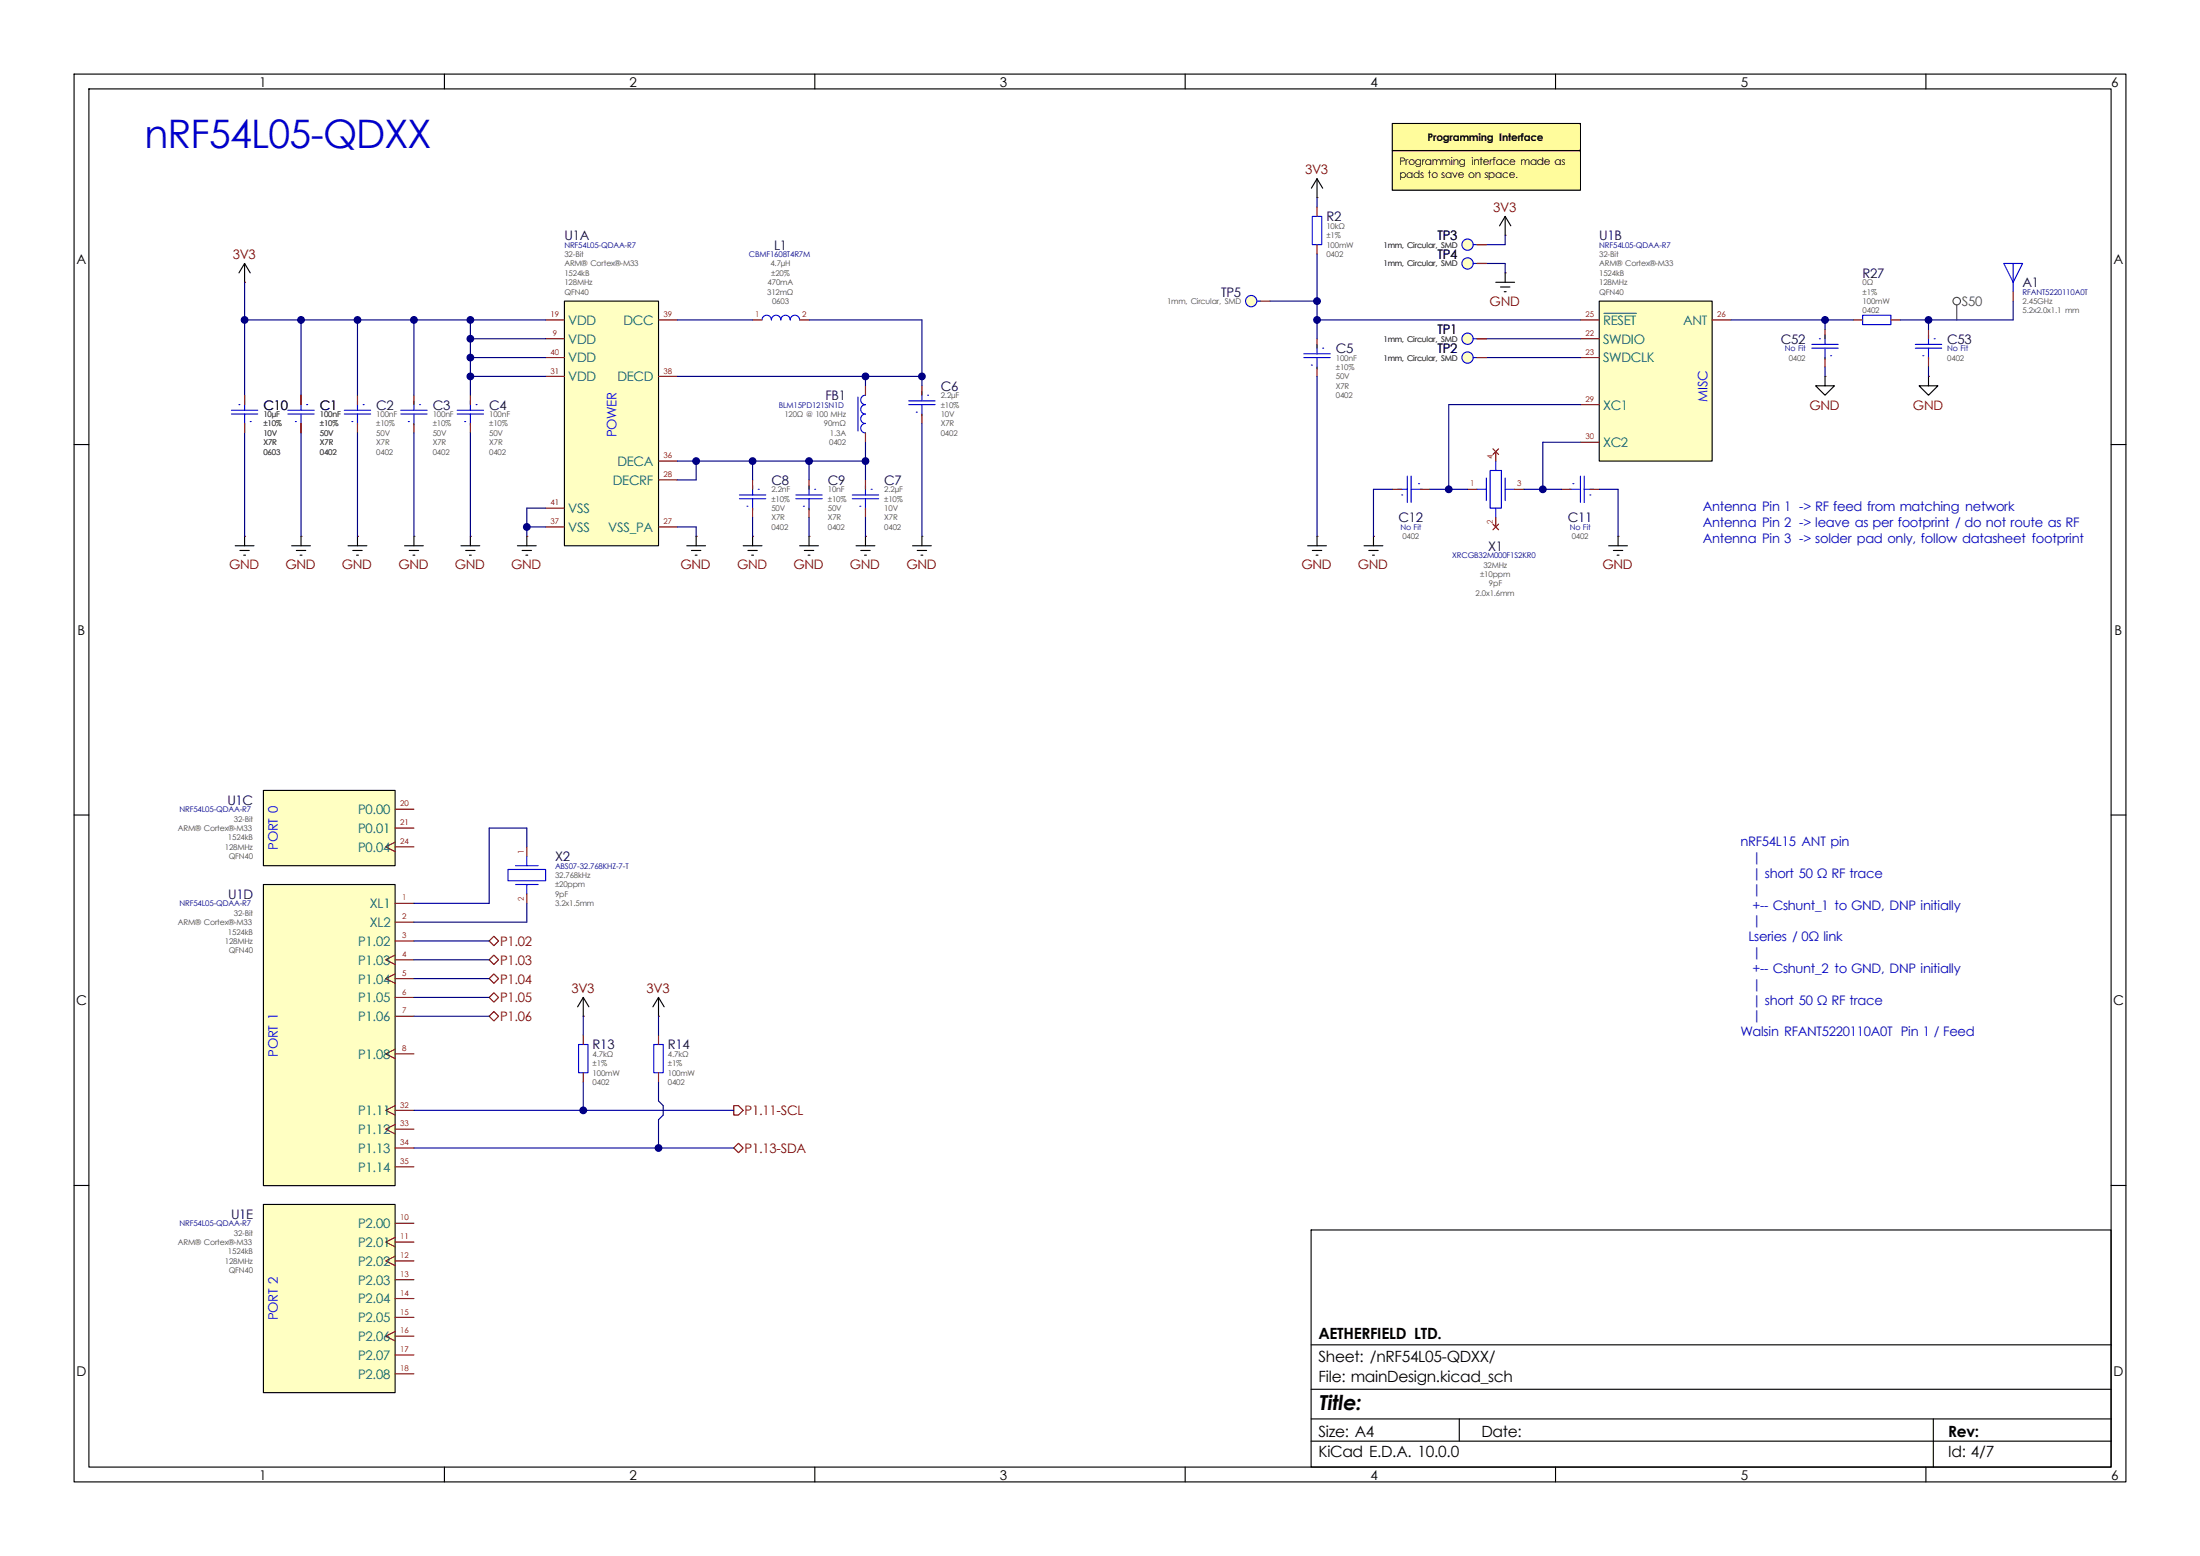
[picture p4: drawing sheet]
<svg xmlns="http://www.w3.org/2000/svg" width="297mm" height="210mm" viewBox="0 0 297 210" stroke-linecap="round" stroke-linejoin="round" font-family="sans-serif">
<path d="M0 0h297v210h-297z" fill="#fff" stroke="#fff" stroke-width=".14"/>
<g fill="none" stroke="#000" stroke-width=".15">
<path d="M10 10h277v190h-277zM12 12h273v186h-273zM60 10v2M110 10v2M160 10v2M210 10v2M260 10v2M10 60h2M285 60h2M10 110h2M285 110h2M10 160h2"/>
<path d="M177 166h108v32h-108zM285 160h2M60 198v2M110 198v2M160 198v2M177 194.5h108M177 191.5h108M177 187.5h108M177 181.5h108M197 191.5v3M210 198v2M260 198v2"/>
<path d="M261 191.5v6.5"/>
</g>
<g fill="#fffc9c">
<path d="M188 20.3h25.4v5.4h-25.4z"/>
<path d="M188 16.7h25.4v3.6h-25.4z"/>
</g>
<path d="M176 47.8h3.6M176 48.3h3.6M177 49.3h.1M177.8 46.5v1.3M177.8 48.3v1.5M178.6 47h.1" fill="none" stroke="#00f" stroke-width=".15"/>
<path d="M177.8 45.7v1.3M177.8 49.5v1.3" fill="none" stroke="#840000" stroke-width=".15"/>
<path d="M215.9 40.6h15.2v21.6h-15.2z" fill="#ffffc2"/>
<path d="M215.9 40.6h15.2v21.6h-15.2zM47 73.7h2.5M47.6 74.3h1.3M48.1 74.9h.3M48.3 72.4v1.3M54.6 73.7h2.5M55.2 74.3h1.3M55.8 74.9h.2M55.9 72.4v1.3" fill="none" stroke="#000" stroke-width=".15"/>
<path d="M199.4 48.3h1.3M213.4 45.7h2.5M213.4 48.3h2.5M213.4 43.2h2.5M213.4 54.6h2.5M213.4 59.7h2.5M231.1 43.2h2.6M48.3 72.4h.1M55.9 72.4h.1M210.8 66h1.3M214.6 66h1.3" fill="none" stroke="#840000" stroke-width=".15"/>
<path d="M216.5 42.3h4.4" fill="none" stroke="#006464" stroke-width=".15"/>
<circle cx="198.1" cy="48.3" r=".76" fill="#ffffc2" stroke="#ffffc2" stroke-width=".14"/>
<g fill="none" stroke="#00f" stroke-width=".15">
<path d="M198.9 48.3h.5M211.8 66h1.6M212.3 65.3h.1M213.4 64.3v3.5M213.9 64.3v3.5M213.9 66h1.2M214.6 66.8h.1"/>
<circle cx="198.1" cy="48.3" r=".76"/>
</g>
<path d="M35.6 119.4h17.7v40.6h-17.7z" fill="#ffffc2"/>
<path d="M203.2 29.2l-.8 1.3M203.2 29.2l.8 1.3M203.2 29.2v2.6M35.6 119.4h17.7v40.6h-17.7z" fill="none" stroke="#000" stroke-width=".15"/>
<g fill="none" stroke="#840000" stroke-width=".15">
<path d="M203.2 31.8h.1M53.3 128.9l-1.2 .6 1.2 .7M53.3 131.4l-1.2 .7 1.2 .6M53.3 121.9h2.6M53.3 124.5h2.6M53.3 127h2.6M53.3 129.5h2.6M53.3 132.1h2.6M53.3 134.6h2.6M53.3 137.2h2.6M53.3 141.6l-1.2 .6 1.2 .7M53.3 149.2l-1.2 .7 1.2 .6"/>
<path d="M53.3 151.8l-1.2 .6 1.2 .6M53.3 142.2h2.6M53.3 149.9h2.6M53.3 152.4h2.6M53.3 154.9h2.6M53.3 157.5h2.6"/>
</g>
<path d="M76.2 40.6h12.7v33.1h-12.7z" fill="#ffffc2"/>
<g fill="none" stroke="#000" stroke-width=".15">
<path d="M177.8 24.1l-.8 1.3M177.8 24.1l.8 1.3M177.8 24.1v2.6M76.2 40.6h12.7v33.1h-12.7zM31.7 73.7h2.6M32.4 74.3h1.3M32.9 74.9h.2M33 72.4v1.3M39.4 73.7h2.5M40 74.3h1.3M40.5 74.9h.3M40.6 72.4v1.3"/>
<path d="M62.2 73.7h2.6M62.9 74.3h1.2M63.4 74.9h.2M63.5 72.4v1.3"/>
</g>
<g fill="none" stroke="#840000" stroke-width=".15">
<path d="M177.8 26.7h.1M33 53.3v1.3M33 57.2v1.2M40.6 53.3v1.3M40.6 57.2v1.2M48.3 53.3v1.3M48.3 57.2v1.2M55.9 53.3v1.3M55.9 57.2v1.2M63.5 53.3v1.3M63.5 57.2v1.2M73.7 45.7h2.5"/>
<path d="M73.7 43.2h2.5M73.7 50.8h2.5M73.7 48.3h2.5M88.9 43.2h2.5M88.9 50.8h2.5M33 72.4h.1M40.6 72.4h.1M63.5 72.4h.1M73.7 71.1h2.5M73.7 68.6h2.5M88.9 71.1h2.5M88.9 64.8h2.5"/>
<path d="M88.9 62.2h2.5"/>
</g>
<g fill="none" stroke="#00f" stroke-width=".15">
<path d="M31.2 55.4h3.6M31.2 55.9h3.6M32.3 54.6h.1M33 54.1v1.3M33 55.9v1.5M33.8 56.9h.1M38.9 55.4h3.5M38.9 55.9h3.5M39.9 56.9h.1M40.6 54.1v1.3M40.6 55.9v1.5M41.4 54.6h.1"/>
<path d="M46.5 55.4h3.5M46.5 55.9h3.5M47.5 56.9h.1M48.3 54.1v1.3M48.3 55.9v1.5M49 54.6h.1M54.1 55.4h3.6M54.1 55.9h3.6M55.1 56.9h.1M55.9 54.1v1.3M55.9 55.9v1.5M56.6 54.6h.1"/>
<path d="M61.7 55.4h3.6M61.7 55.9h3.6M62.7 56.9h.1M63.5 54.1v1.3M63.5 55.9v1.5M64.3 54.6h.1"/>
</g>
<path d="M177.2 29.2h1.2v3.8h-1.2z" fill="#fff"/>
<path d="M177.2 29.2h1.2v3.8h-1.2z" fill="none" stroke="#00f" stroke-width=".15"/>
<path d="M177.8 27.9v1.3M177.8 33v1.3" fill="none" stroke="#840000" stroke-width=".15"/>
<path d="M35.6 162.6h17.7v25.4h-17.7z" fill="#ffffc2"/>
<path d="M35.6 162.6h17.7v25.4h-17.7z" fill="none" stroke="#000" stroke-width=".15"/>
<path d="M53.3 167l-1.2 .6 1.2 .7M53.3 169.5l-1.2 .7 1.2 .6M53.3 179.7l-1.2 .6 1.2 .7M53.3 165.1h2.6M53.3 167.6h2.6M53.3 170.2h2.6M53.3 172.7h2.6M53.3 175.3h2.6M53.3 177.8h2.6M53.3 180.3h2.6M53.3 182.9h2.6M53.3 185.4h2.6" fill="none" stroke="#840000" stroke-width=".15"/>
<path d="M78.1 141h1.3v3.8h-1.3z" fill="#fff"/>
<g fill="none" stroke="#00f" stroke-width=".15">
<path d="M169.7 40.6h.5M68.6 117.3h5.1v1.6h-5.1zM69.6 116.8h3M69.6 119.4h3M71.1 115.6v1.2M71.1 119.4v1.3M78.1 141h1.3v3.8h-1.3z"/>
<circle cx="168.9" cy="40.6" r=".76"/>
</g>
<path d="M33 38.1h.1M170.2 40.6h1.2M71.1 72.4h.1M177.8 72.4h.1M185.4 72.4h.1M71.1 114.3v1.3M71.1 120.7v1.2M78.7 137.2h.1M78.7 139.7v1.3M88.9 137.2h.1M78.7 144.8v1.3" fill="none" stroke="#840000" stroke-width=".15"/>
<g fill="none" stroke="#000" stroke-width=".15">
<path d="M33 35.6l-.7 1.2M33 35.6l.8 1.2M33 35.6v2.5M69.8 73.7h2.6M70.5 74.3h1.3M71 74.9h.2M71.1 72.4v1.3M176.5 73.7h2.6M177.2 74.3h1.2M177.7 74.9h.2M177.8 72.4v1.3M184.1 73.7h2.6"/>
<path d="M184.8 74.3h1.3M185.3 74.9h.2M185.4 72.4v1.3M78.7 134.6l-.7 1.3M78.7 134.6l.8 1.3M78.7 134.6v2.6M88.9 134.6l-.8 1.3M88.9 134.6l.8 1.3M88.9 134.6v2.6"/>
</g>
<circle cx="168.9" cy="40.6" r=".76" fill="#ffffc2" stroke="#ffffc2" stroke-width=".14"/>
<path d="M88.3 141h1.2v3.8h-1.2z" fill="#fff"/>
<g fill="none" stroke="#00f" stroke-width=".15">
<path d="M198.9 35.6h.5M198.9 33h.5M198.9 45.7h.5M188.7 66h1.3M189.2 66.8h.1M190 64.3v3.5M190.5 64.3v3.5M190.5 66h1.5M191.5 65.3h.1M199.4 66h1.3M200.7 64.5v3.1M201.2 63.5h1.5v5.1h-1.5z"/>
<path d="M201.9 62.2v1.3M201.9 68.6v1.3M203.2 66h1.3M203.2 64.5v3.1M88.3 141h1.2v3.8h-1.2z"/>
<circle cx="198.1" cy="33" r=".76"/>
<circle cx="198.1" cy="35.6" r=".76"/>
<circle cx="198.1" cy="45.7" r=".76"/>
</g>
<g fill="none" stroke="#840000" stroke-width=".15">
<path d="M199.4 35.6h1.3M199.4 33h1.3M203.2 36.8h.1M199.4 45.7h1.3M188 66h1.2M191.8 66h1.2M198.1 66h1.3M201.5 70.7l.8 .8M201.5 60.6l.8 .7M201.9 61v1.2M201.9 69.9v1.2M202.3 70.7l-.8 .8"/>
<path d="M202.3 60.6l-.8 .7M204.5 66h1.2M218.4 72.4h.1M88.9 139.7v1.3M88.9 144.8v1.3"/>
</g>
<g fill="#ffffc2" stroke="#ffffc2" stroke-width=".14">
<circle cx="198.1" cy="35.6" r=".76"/>
<circle cx="198.1" cy="33" r=".76"/>
<circle cx="198.1" cy="45.7" r=".76"/>
</g>
<path d="M201.9 38.1h2.6M202.6 38.7h1.2M203.1 39.4h.2M203.2 36.8v1.3M217.2 73.7h2.5M217.8 74.3h1.3M218.3 74.9h.3M218.4 72.4v1.3" fill="none" stroke="#000" stroke-width=".15"/>
<path d="M35.6 106.7h17.7v10.1h-17.7z" fill="#ffffc2"/>
<g fill="none" stroke="#000" stroke-width=".15">
<path d="M246.4 50.8v1.3h1.2l-1.2 1.2-1.3-1.2h1.3M92.7 73.7h2.5M93.3 74.3h1.3M93.9 74.9h.2M94 72.4v1.3M100.3 73.7h2.6M101 74.3h1.2M101.5 74.9h.2M101.6 72.4v1.3M107.9 73.7h2.6M108.6 74.3h1.3M109.1 74.9h.2"/>
<path d="M109.2 72.4v1.3M115.6 73.7h2.5M116.2 74.3h1.3M116.7 74.9h.3M116.8 72.4v1.3M123.2 73.7h2.5M123.8 74.3h1.3M124.3 74.9h.3M124.5 72.4v1.3M35.6 106.7h17.7v10.1h-17.7z"/>
</g>
<g fill="none" stroke="#840000" stroke-width=".15">
<path d="M271.8 39.4v1.2M101.6 43.2h1.3M107.9 43.2h1.3M116.8 52.1v1.2M116.8 58.4v1.3M124.5 52.1v1.2M124.5 55.9v1.3M246.4 50.8h.1M246.4 44.5v1.2M246.4 48.3v1.2M94 72.4h.1M101.6 72.4h.1"/>
<path d="M101.6 64.8v1.2M101.6 68.6v1.3M109.2 72.4h.1M109.2 64.8v1.2M109.2 68.6v1.3M116.8 72.4h.1M116.8 64.8v1.2M116.8 68.6v1.3M124.5 72.4h.1M53.3 113.7l-1.2 .6 1.2 .6M53.3 109.2h2.6M53.3 111.8h2.6"/>
<path d="M53.3 114.3h2.6"/>
</g>
<g fill="none" stroke="#00f" stroke-width=".15">
<path d="M270.5 35.6h2.5l-1.2 2.5zM271.8 35.6v3.8M102.9 43.2a.64 .64 0 0 1 .6-.7 .64 .64 0 0 1 .6 .7 .64 .64 0 0 1 .7-.7 .64 .64 0 0 1 .6 .7 .64 .64 0 0 1 .6-.7 .64 .64 0 0 1 .7 .7 .64 .64 0 0 1 .6-.7 .64 .64 0 0 1 .6 .7M115.8 53.6v4.6M116.8 53.3a.64 .64 0 0 0-.6 .7 .64 .64 0 0 0 .6 .6 .64 .64 0 0 0-.6 .7 .64 .64 0 0 0 .6 .6 .64 .64 0 0 0-.6 .6 .64 .64 0 0 0 .6 .7M116.8 57.2a.64 .64 0 0 0-.6 .6 .64 .64 0 0 0 .6 .6M122.7 54.1h3.5M122.7 54.6h3.5M123.7 55.6h.1M124.5 52.8v1.3M124.5 54.6v1.5M125.2 53.3h.1"/>
<path d="M244.6 46.5h3.6M244.6 47h3.6M245.6 45.7h.1M246.4 45.2v1.3M246.4 47v1.5M247.1 48h.1M99.8 66.8h3.6M99.8 67.3h3.6M100.8 68.3h.1M101.6 65.5v1.3M101.6 67.3v1.5M102.4 66h.1"/>
<path d="M107.4 66.8h3.6M107.4 67.3h3.6M108.5 68.3h.1M109.2 65.5v1.3M109.2 67.3v1.5M110 66h.1M115.1 66.8h3.5M115.1 67.3h3.5M116.1 68.3h.1M116.8 65.5v1.3M116.8 67.3v1.5M117.6 66h.1"/>
</g>
<path d="M251.5 42.5h3.8v1.3h-3.8z" fill="#fff"/>
<path d="M251.5 42.5h3.8v1.3h-3.8zM258.6 46.5h3.5M258.6 47h3.5M259.6 48h.1M260.3 45.2v1.3M260.3 47v1.5M261.1 45.7h.1" fill="none" stroke="#00f" stroke-width=".15"/>
<g fill="none" stroke="#840000" stroke-width=".15">
<path d="M199.4 35.6h1.3M199.4 33h1.3M33 53.3v1.3M33 57.2v1.2M40.6 53.3v1.3M40.6 57.2v1.2M199.4 45.7h1.3M199.4 48.3h1.3M250.2 43.2h1.3M255.3 43.2h1.2M260.3 50.8h.1M260.3 44.5v1.2"/>
<path d="M260.3 48.3v1.2M66 129.5l.7-.6 .6 .6-.6 .7zM66 137.2l.7-.7 .6 .7-.6 .6zM66 134.6l.7-.6 .6 .6-.6 .7zM66 127l.7-.6 .6 .6-.6 .6zM66.7 131.4l.6 .7-.6 .6-.7-.6zM99.1 149.2h.6l.6 .7-.6 .6h-.6zM99.1 154.9l.6-.6 .6 .6-.6 .7z"/>
</g>
<path d="M188 16.7h25.4v3.6h-25.4zM188 20.3h25.4v5.4h-25.4zM260.3 50.8v1.3h1.3l-1.3 1.2-1.2-1.2h1.2" fill="none" stroke="#000" stroke-width=".15"/>
<g fill="none" stroke="#484848" stroke-width=".15">
<path d="M264.2 41.1v2.1"/>
<circle cx="264.2" cy="40.6" r=".51"/>
</g>
<g fill="none" stroke="#000084" stroke-width=".15">
<path d="M33 38.1v15.2M177.8 26.7v1.2M177.8 34.3v11.4M200.7 35.6h2.5v1.2M203.2 31.8v1.2h-2.5M33 43.2h40.7M33 58.4v14M40.6 43.2v10.1M40.6 58.4v14M48.3 43.2v10.1M48.3 58.4v14M55.9 43.2v10.1"/>
<path d="M55.9 58.4v14M63.5 50.8h10.2M63.5 43.2v10.1M63.5 58.4v14M63.5 48.3h10.2M63.5 45.7h10.2M91.4 43.2h10.2M91.4 50.8h33.1M109.2 43.2h15.3v8.9M116.8 50.8v1.3M116.8 59.7v5.1M124.5 57.2v15.2"/>
<path d="M171.4 40.6h6.4M177.8 50.8v21.6M177.8 43.2h35.6M200.7 48.3h12.7M200.7 45.7h12.7M213.4 54.6h-17.8v11.4M213.4 59.7h-5.1v6.3M233.7 43.2h16.5M246.4 43.2v1.3M246.4 49.5v1.3M260.3 43.2v1.3M260.3 49.5v1.3"/>
<path d="M271.8 40.6v2.6h-15.3M71.1 71.1h2.6M73.7 68.6h-2.6v3.8M91.4 62.2h25.4M91.4 71.1h2.6v1.3M94 62.2v2.6h-2.6M101.6 62.2v2.6M101.6 69.9v2.5M109.2 62.2v2.6M109.2 69.9v2.5M116.8 69.9v2.5M188 66h-2.6v6.4"/>
<path d="M193 66h5.1M205.7 66h5.1M215.9 66h2.5v6.4M71.1 114.3v-2.5h-5.1v10.1h-10.1M55.9 129.5h10.1M55.9 132.1h10.1M55.9 134.6h10.1M55.9 137.2h10.1M55.9 127h10.1M71.1 121.9v2.6h-15.2M78.7 137.2v2.5M88.9 137.2v2.5"/>
<path d="M55.9 149.9h43.2M55.9 154.9h43.2M78.7 146.1v3.8M88.9 146.1v2.5l.6 .6v1.3l-.6 .6v3.8"/>
</g>
<g fill="#000084" stroke="#000084" stroke-width=".14">
<circle cx="63.5" cy="45.7" r=".46"/>
<circle cx="63.5" cy="43.2" r=".46"/>
<circle cx="63.5" cy="48.3" r=".46"/>
<circle cx="55.9" cy="43.2" r=".46"/>
<circle cx="48.3" cy="43.2" r=".46"/>
<circle cx="40.6" cy="43.2" r=".46"/>
<circle cx="33" cy="43.2" r=".46"/>
<circle cx="177.8" cy="43.2" r=".46"/>
<circle cx="177.8" cy="40.6" r=".46"/>
<circle cx="195.6" cy="66" r=".46"/>
<circle cx="88.9" cy="154.9" r=".46"/>
<circle cx="78.7" cy="149.9" r=".46"/>
<circle cx="116.8" cy="50.8" r=".46"/>
<circle cx="124.5" cy="50.8" r=".46"/>
<circle cx="116.8" cy="62.2" r=".46"/>
<circle cx="109.2" cy="62.2" r=".46"/>
<circle cx="101.6" cy="62.2" r=".46"/>
<circle cx="94" cy="62.2" r=".46"/>
<circle cx="208.3" cy="66" r=".46"/>
<circle cx="246.4" cy="43.2" r=".46"/>
<circle cx="260.3" cy="43.2" r=".46"/>
<circle cx="63.5" cy="50.8" r=".46"/>
<circle cx="71.1" cy="71.1" r=".46"/>
</g>
<text font-size="5.3" fill="#0000c2" x="19.5" y="19.9">nRF54L05-QDXX</text>
<text font-size="2.8" x="178" y="190.3">Title:</text>
<g font-size="2.1">
<text x="178" y="183.8">Sheet: /nRF54L05-QDXX/</text>
<text x="178" y="180.8">AETHERFIELD LTD.</text>
<text x="178" y="186.5">File: mainDesign.kicad_sch</text>
<text x="178" y="196.7">KiCad E.D.A. 10.0.0</text>
<text x="178" y="193.9">Size: A4</text>
<text x="200" y="193.9">Date:</text>
<text x="263" y="193.9">Rev:</text>
<text x="263" y="196.7">Id: 4/7</text>
</g>
<g font-size="1.8">
<text x="35" y="11.7">1</text>
<text x="85" y="11.7">2</text>
<text x="135" y="11.7">3</text>
<text x="185" y="11.7">4</text>
<text x="235" y="11.7">5</text>
<text x="285" y="11.7">6</text>
<text x="10.3" y="35.7">A</text>
<text x="285.3" y="35.7">A</text>
<text x="10.5" y="85.7">B</text>
<text x="285.5" y="85.7">B</text>
<text x="10.3" y="135.7">C</text>
<text x="285.3" y="135.7">C</text>
<text x="10.3" y="185.7">D</text>
<text x="285.3" y="185.7">D</text>
<text x="35" y="199.7">1</text>
<text x="85" y="199.7">2</text>
<text x="135" y="199.7">3</text>
<text x="185" y="199.7">4</text>
<text x="235" y="199.7">5</text>
<text x="285" y="199.7">6</text>
</g>
<g font-size="1.8" fill="#840000">
<text x="176.2" y="23.5">3V3</text>
<text x="201.6" y="28.6">3V3</text>
<text x="31.4" y="35">3V3</text>
<text x="201.1" y="41.3">GND</text>
<text x="244.3" y="55.3">GND</text>
<text x="258.3" y="55.3">GND</text>
<text x="30.9" y="76.9">GND</text>
<text x="38.5" y="76.9">GND</text>
<text x="46.2" y="76.9">GND</text>
<text x="53.8" y="76.9">GND</text>
<text x="61.4" y="76.9">GND</text>
<text x="69" y="76.9">GND</text>
<text x="91.9" y="76.9">GND</text>
<text x="99.5" y="76.9">GND</text>
<text x="107.1" y="76.9">GND</text>
<text x="114.7" y="76.9">GND</text>
<text x="122.4" y="76.9">GND</text>
<text x="175.7" y="76.9">GND</text>
<text x="183.3" y="76.9">GND</text>
<text x="216.3" y="76.9">GND</text>
<text x="67.5" y="130.2">P1.03</text>
<text x="67.5" y="127.7">P1.02</text>
<text x="67.5" y="137.8">P1.06</text>
<text x="67.5" y="132.7">P1.04</text>
<text x="67.5" y="135.3">P1.05</text>
<text x="77.1" y="134">3V3</text>
<text x="87.3" y="134">3V3</text>
<text x="100.5" y="150.5">P1.11-SCL</text>
<text x="100.5" y="155.6">P1.13-SDA</text>
</g>
<g font-size="1.8" fill="#000048">
<text x="179.1" y="29.9">R2</text>
<text x="76.2" y="32.4">U1A</text>
<text x="104.5" y="33.7">L1</text>
<text x="194.1" y="35">TP4</text>
<text x="194.1" y="32.4">TP3</text>
<text x="215.9" y="32.4">U1B</text>
<text x="164.8" y="40">TP5</text>
<text x="251.5" y="37.5">R27</text>
<text x="273" y="38.8">A1</text>
<text x="180.3" y="47.7">C5</text>
<text x="194.1" y="47.7">TP2</text>
<text x="194.1" y="45.1">TP1</text>
<text x="240.4" y="46.4">C52</text>
<text x="262.9" y="46.4">C53</text>
<text x="127" y="52.7">C6</text>
<text x="35.6" y="55.3">C10</text>
<text x="43.2" y="55.3">C1</text>
<text x="50.8" y="55.3">C2</text>
<text x="58.4" y="55.3">C3</text>
<text x="66" y="55.3">C4</text>
<text x="111.4" y="54">FB1</text>
<text x="104.1" y="65.4">C8</text>
<text x="111.8" y="65.4">C9</text>
<text x="119.4" y="65.4">C7</text>
<text x="188.8" y="70.5">C12</text>
<text x="211.7" y="70.5">C11</text>
<text x="200.9" y="74.3">X1</text>
<text x="30.7" y="108.6">U1C</text>
<text x="74.9" y="116.2">X2</text>
<text x="30.8" y="121.3">U1D</text>
<text x="80" y="141.6">R13</text>
<text x="90.2" y="141.6">R14</text>
<text x="31.2" y="164.5">U1E</text>
</g>
<text font-size="1.8" fill="#484848" x="264.9" y="41.3">S50</text>
<g font-size="1.8" fill="#006464">
<text x="76.7" y="46.4">VDD</text>
<text x="76.7" y="43.8">VDD</text>
<text x="84.2" y="43.8">DCC</text>
<text x="216.4" y="46.4">SWDIO</text>
<text x="216.4" y="43.8">RESET</text>
<text x="227.2" y="43.8">ANT</text>
<text x="76.7" y="51.5">VDD</text>
<text x="76.7" y="48.9">VDD</text>
<text x="83.3" y="51.5">DECD</text>
<text x="216.4" y="48.9">SWDCLK</text>
<text x="216.4" y="55.3">XC1</text>
<text x="82.7" y="65.4">DECRF</text>
<text x="83.4" y="62.9">DECA</text>
<text x="216.4" y="60.4">XC2</text>
<text x="76.7" y="71.8">VSS</text>
<text x="76.7" y="69.2">VSS</text>
<text x="82.1" y="71.8">VSS_PA</text>
<text x="48.3" y="109.9">P0.00</text>
<text x="48.3" y="112.4">P0.01</text>
<text x="48.3" y="115">P0.04</text>
<text x="49.9" y="122.6">XL1</text>
<text x="49.9" y="125.1">XL2</text>
<text x="48.3" y="127.7">P1.02</text>
<text x="48.3" y="130.2">P1.03</text>
<text x="48.3" y="132.7">P1.04</text>
<text x="48.3" y="135.3">P1.05</text>
<text x="48.3" y="137.8">P1.06</text>
<text x="48.3" y="142.9">P1.08</text>
<text x="48.3" y="150.5">P1.11</text>
<text x="48.3" y="153.1">P1.12</text>
<text x="48.3" y="155.6">P1.13</text>
<text x="48.3" y="158.1">P1.14</text>
<text x="48.3" y="165.8">P2.00</text>
<text x="48.3" y="168.3">P2.01</text>
<text x="48.3" y="170.8">P2.02</text>
<text x="48.3" y="173.4">P2.03</text>
<text x="48.3" y="175.9">P2.04</text>
<text x="48.3" y="178.5">P2.05</text>
<text x="48.3" y="181">P2.06</text>
<text x="48.3" y="183.5">P2.07</text>
<text x="48.3" y="186.1">P2.08</text>
</g>
<g font-size="1.8" fill="#00f">
<text x="83.2" y="59" transform="rotate(-90 83.2 59)">POWER</text>
<text x="230.5" y="54.3" transform="rotate(-90 230.5 54.3)">MISC</text>
<text x="37.5" y="114.7" transform="rotate(-90 37.5 114.7)">PORT 0</text>
<text x="37.5" y="142.7" transform="rotate(-90 37.5 142.7)">PORT 1</text>
<text x="37.5" y="178.2" transform="rotate(-90 37.5 178.2)">PORT 2</text>
</g>
<g font-size="1.8" fill="#0000c2">
<text x="229.9" y="69">Antenna Pin 1 -&gt; RF feed from matching network</text>
<text x="229.9" y="71.2">Antenna Pin 2 -&gt; leave as per footprint / do not route as RF</text>
<text x="229.9" y="73.3">Antenna Pin 3 -&gt; solder pad only, follow datasheet footprint</text>
<text x="234.9" y="114.2">nRF54L15 ANT pin</text>
<text x="236.6" y="116.4">|</text>
<text x="236.6" y="118.5">| short 50 Ω RF trace</text>
<text x="236.6" y="120.6">|</text>
<text x="236.6" y="122.8">+-- Cshunt_1 to GND, DNP initially</text>
<text x="236.6" y="124.9">|</text>
<text x="236" y="127">Lseries / 0Ω link</text>
<text x="236.6" y="129.2">|</text>
<text x="236.6" y="131.3">+-- Cshunt_2 to GND, DNP initially</text>
<text x="236.6" y="133.4">|</text>
<text x="236.6" y="135.6">| short 50 Ω RF trace</text>
<text x="236.6" y="137.7">|</text>
<text x="234.9" y="139.8">Walsin RFANT5220110A0T Pin 1 / Feed</text>
</g>
<g font-size="1.4">
<text x="188.9" y="22.3">Programming interface made as</text>
<text x="192.7" y="19">Programming Interface</text>
<text x="188.9" y="24">pads to save on space.</text>
</g>
<g font-size="1.1" fill="#000084">
<text x="76.2" y="33.4">NRF54L05-QDAA-R7</text>
<text x="101.1" y="34.7">CBMF1608T4R7M</text>
<text x="215.9" y="33.4">NRF54L05-QDAA-R7</text>
<text x="273" y="39.8">RFANT5220110A0T</text>
<text x="241" y="47.4">No Fit</text>
<text x="262.9" y="47.4">No Fit</text>
<text x="105.1" y="55">BLM15PD121SN1D</text>
<text x="189.1" y="71.5">No Fit</text>
<text x="211.9" y="71.5">No Fit</text>
<text x="196.1" y="75.3">XRCGB32M000F1S2KR0</text>
<text x="24.2" y="109.6">NRF54L05-QDAA-R7</text>
<text x="74.9" y="117.2">ABS07-32.768KHZ-7-T</text>
<text x="24.2" y="122.3">NRF54L05-QDAA-R7</text>
<text x="24.2" y="165.5">NRF54L05-QDAA-R7</text>
</g>
<g font-size="1.1" fill="#484848">
<text x="76.2" y="34.7">32-Bit</text>
<text x="76.2" y="36">ARM® Cortex®-M33</text>
<text x="104" y="36">4.7µH</text>
<text x="179.1" y="30.9">10kΩ</text>
<text x="179.1" y="32.1">±1%</text>
<text x="179.1" y="34.7">0402</text>
<text x="179.1" y="33.4">100mW</text>
<text x="186.8" y="36">1mm, Circular, SMD</text>
<text x="186.8" y="33.4">1mm, Circular, SMD</text>
<text x="215.9" y="34.7">32-Bit</text>
<text x="215.9" y="36">ARM® Cortex®-M33</text>
<text x="76.2" y="37.2">1524kB</text>
<text x="76.2" y="38.5">128MHz</text>
<text x="76.2" y="39.8">QFN40</text>
<text x="103.6" y="39.8">312mΩ</text>
<text x="103.6" y="38.5">470mA</text>
<text x="104.1" y="37.2">±20%</text>
<text x="104.2" y="41">0603</text>
<text x="157.6" y="41">1mm, Circular, SMD</text>
<text x="215.9" y="37.2">1524kB</text>
<text x="215.9" y="38.5">128MHz</text>
<text x="215.9" y="39.8">QFN40</text>
<text x="251.5" y="38.5">0Ω</text>
<text x="251.5" y="39.8">±1%</text>
<text x="251.5" y="41">100mW</text>
<text x="273" y="41">2.45GHz</text>
<text x="186.8" y="46.1">1mm, Circular, SMD</text>
<text x="251.5" y="42.3">0402</text>
<text x="273" y="42.3">5.2x2.0x1.1 mm</text>
<text x="127" y="53.7">2.2µF</text>
<text x="180.3" y="51.2">50V</text>
<text x="180.3" y="52.5">X7R</text>
<text x="180.3" y="53.7">0402</text>
<text x="180.3" y="48.7">100nF</text>
<text x="180.3" y="49.9">±10%</text>
<text x="186.8" y="48.7">1mm, Circular, SMD</text>
<text x="241.5" y="48.7">0402</text>
<text x="262.9" y="48.7">0402</text>
<text x="35.6" y="58.8">10V</text>
<text x="35.6" y="56.3">10µF</text>
<text x="35.6" y="57.5">±10%</text>
<text x="43.2" y="58.8">50V</text>
<text x="43.2" y="56.3">100nF</text>
<text x="43.2" y="57.5">±10%</text>
<text x="50.8" y="58.8">50V</text>
<text x="50.8" y="56.3">100nF</text>
<text x="50.8" y="57.5">±10%</text>
<text x="58.4" y="58.8">50V</text>
<text x="58.4" y="56.3">100nF</text>
<text x="58.4" y="57.5">±10%</text>
<text x="66" y="58.8">50V</text>
<text x="66" y="56.3">100nF</text>
<text x="66" y="57.5">±10%</text>
<text x="105.9" y="56.3">120Ω @ 100 MHz</text>
<text x="111.2" y="57.5">90mΩ</text>
<text x="112" y="58.8">1.3A</text>
<text x="127" y="56.3">10V</text>
<text x="127" y="57.5">X7R</text>
<text x="127" y="58.8">0402</text>
<text x="127" y="55">±10%</text>
<text x="35.6" y="60.1">X7R</text>
<text x="35.6" y="61.4">0603</text>
<text x="43.2" y="60.1">X7R</text>
<text x="43.2" y="61.4">0402</text>
<text x="50.8" y="60.1">X7R</text>
<text x="50.8" y="61.4">0402</text>
<text x="58.4" y="60.1">X7R</text>
<text x="58.4" y="61.4">0402</text>
<text x="66" y="60.1">X7R</text>
<text x="66" y="61.4">0402</text>
<text x="111.9" y="60.1">0402</text>
<text x="104.1" y="66.4">2.2nF</text>
<text x="104.1" y="69">50V</text>
<text x="104.1" y="70.2">X7R</text>
<text x="104.1" y="71.5">0402</text>
<text x="104.1" y="67.7">±10%</text>
<text x="111.8" y="66.4">10nF</text>
<text x="111.8" y="69">50V</text>
<text x="111.8" y="70.2">X7R</text>
<text x="111.8" y="71.5">0402</text>
<text x="111.8" y="67.7">±10%</text>
<text x="119.4" y="69">10V</text>
<text x="119.4" y="70.2">X7R</text>
<text x="119.4" y="71.5">0402</text>
<text x="119.4" y="66.4">2.2µF</text>
<text x="119.4" y="67.7">±10%</text>
<text x="189.3" y="72.8">0402</text>
<text x="199.8" y="77.9">±10ppm</text>
<text x="200.3" y="76.6">32MHz</text>
<text x="212.2" y="72.8">0402</text>
<text x="199.2" y="80.4">2.0x1.6mm</text>
<text x="201" y="79.1">9pF</text>
<text x="24" y="112.2">ARM® Cortex®-M33</text>
<text x="30.8" y="113.4">1524kB</text>
<text x="31.6" y="110.9">32-Bit</text>
<text x="30.4" y="114.7">128MHz</text>
<text x="30.9" y="116">QFN40</text>
<text x="74.9" y="119.8">±20ppm</text>
<text x="74.9" y="118.5">32.768kHz</text>
<text x="24" y="124.9">ARM® Cortex®-M33</text>
<text x="31.6" y="123.6">32-Bit</text>
<text x="74.9" y="122.3">3.2x1.5mm</text>
<text x="74.9" y="121">9pF</text>
<text x="30.4" y="127.4">128MHz</text>
<text x="30.8" y="126.1">1524kB</text>
<text x="30.9" y="128.7">QFN40</text>
<text x="80" y="142.6">4.7kΩ</text>
<text x="80" y="143.9">±1%</text>
<text x="90.2" y="142.6">4.7kΩ</text>
<text x="90.2" y="143.9">±1%</text>
<text x="80" y="146.4">0402</text>
<text x="80" y="145.2">100mW</text>
<text x="90.2" y="146.4">0402</text>
<text x="90.2" y="145.2">100mW</text>
<text x="31.6" y="166.8">32-Bit</text>
<text x="24" y="168">ARM® Cortex®-M33</text>
<text x="30.4" y="170.6">128MHz</text>
<text x="30.8" y="169.3">1524kB</text>
<text x="30.9" y="171.8">QFN40</text>
</g>
<g font-size="1.1" fill="#a90000">
<text x="74.3" y="42.8">19</text>
<text x="74.3" y="47.9">40</text>
<text x="74.6" y="45.3">9</text>
<text x="89.6" y="42.8">39</text>
<text x="101.9" y="42.8">1</text>
<text x="108.3" y="42.8">2</text>
<text x="214" y="45.3">22</text>
<text x="214" y="47.9">23</text>
<text x="214" y="42.8">25</text>
<text x="231.8" y="42.8">26</text>
<text x="74.3" y="50.4">31</text>
<text x="89.6" y="50.4">38</text>
<text x="214" y="54.2">29</text>
<text x="214" y="59.3">30</text>
<text x="89.6" y="64.4">28</text>
<text x="89.6" y="61.8">36</text>
<text x="198.5" y="65.7">1</text>
<text x="201.5" y="61.9" transform="rotate(-90 201.5 61.9)">4</text>
<text x="204.8" y="65.7">3</text>
<text x="74.3" y="70.7">37</text>
<text x="74.3" y="68.2">41</text>
<text x="89.6" y="70.7">27</text>
<text x="201.5" y="70.8" transform="rotate(-90 201.5 70.8)">2</text>
<text x="54" y="108.8">20</text>
<text x="54" y="111.4">21</text>
<text x="54" y="113.9">24</text>
<text x="70.7" y="115.2" transform="rotate(-90 70.7 115.2)">1</text>
<text x="54.3" y="121.5">1</text>
<text x="54.3" y="124.1">2</text>
<text x="70.7" y="121.6" transform="rotate(-90 70.7 121.6)">2</text>
<text x="54.3" y="126.6">3</text>
<text x="54.3" y="129.2">4</text>
<text x="54.3" y="131.7">5</text>
<text x="54.3" y="134.2">6</text>
<text x="54.3" y="136.8">7</text>
<text x="54.3" y="141.9">8</text>
<text x="54" y="149.5">32</text>
<text x="54" y="152">33</text>
<text x="54" y="154.6">34</text>
<text x="54" y="157.1">35</text>
<text x="54" y="164.7">10</text>
<text x="54" y="167.3">11</text>
<text x="54" y="169.8">12</text>
<text x="54" y="172.3">13</text>
<text x="54" y="174.9">14</text>
<text x="54" y="177.4">15</text>
<text x="54" y="180">16</text>
<text x="54" y="182.5">17</text>
<text x="54" y="185">18</text>
</g>
</svg>
